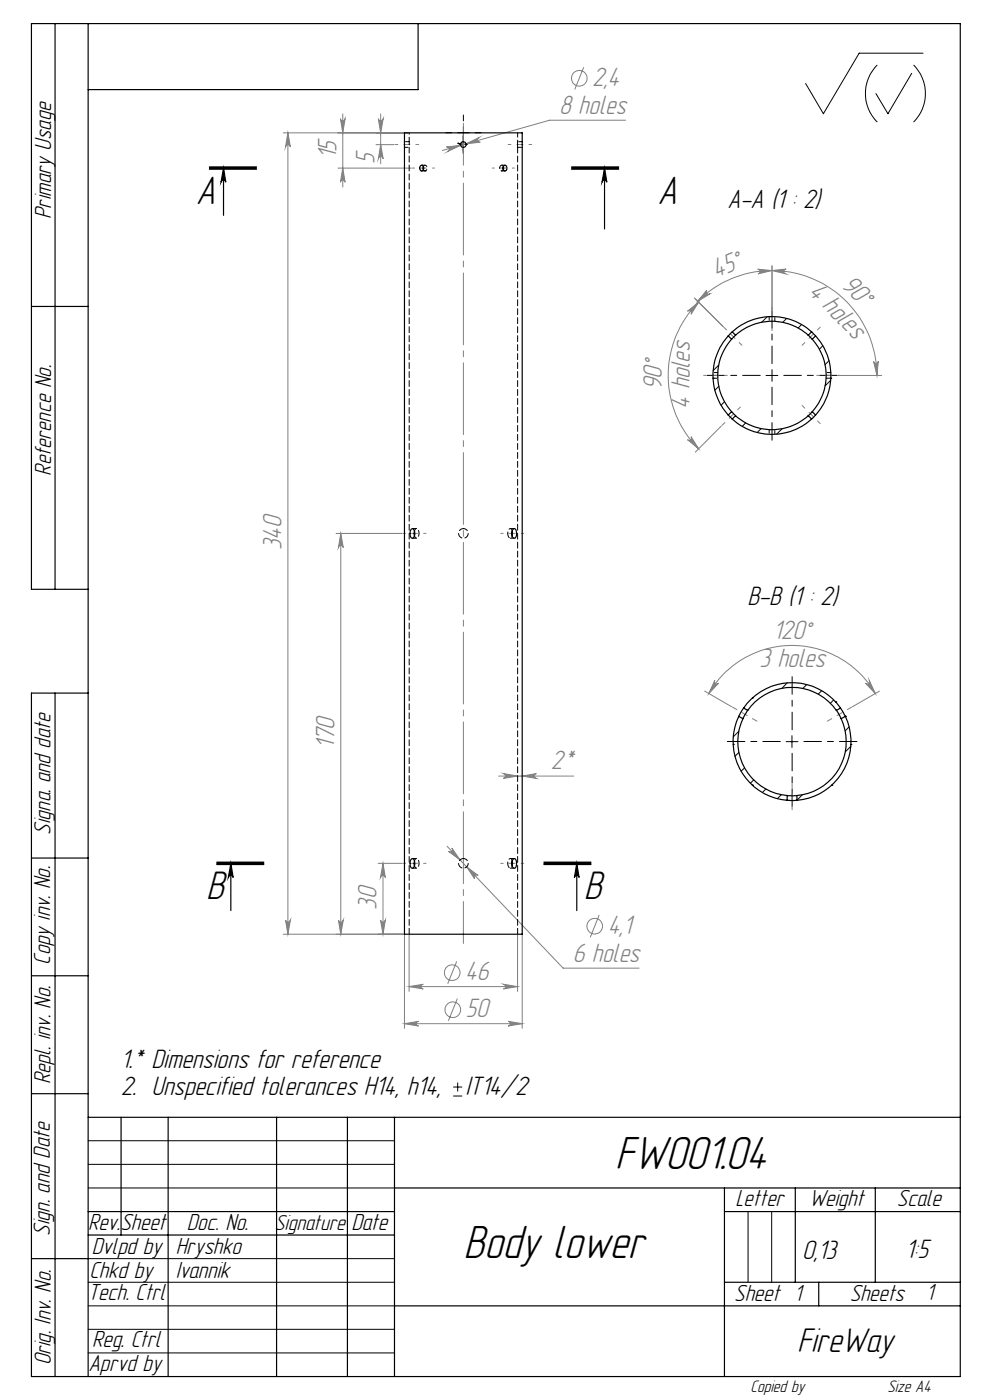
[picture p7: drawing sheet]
<svg xmlns="http://www.w3.org/2000/svg" width="210mm" height="297mm" viewBox="0 0 210 297" stroke-linecap="round" stroke-linejoin="round" font-family="sans-serif">
<g fill="none" stroke="#808080" stroke-width=".21">
<path d="M123.8 14.2l-1.9 4.8M60.1 28.2h26.5M61.1 28.2l.5 3a.51 .51 0 0 0-.5-.5 .51 .51 0 0 0-.5 .5zM61.1 28.2v170M71.7 35.7h15.5M72.2 25.2a.49 .49 0 0 0 .5 .4 .49 .49 0 0 0 .5-.4l-.5 3zM72.7 35.7l.5 3a.49 .49 0 0 0-.5-.5 .49 .49 0 0 0-.5 .5zM72.7 24.2v15.5M79.8 30.7h3.8M80.3 25.2a.51 .51 0 0 0 .5 .5 .51 .51 0 0 0 .5-.5l-.5 3zM80.8 30.7l.5 3a.51 .51 0 0 0-.5-.5 .51 .51 0 0 0-.5 .5zM80.8 24.2v10.5"/>
<path d="M94.7 31.2l3-.4-2.7 1.3a.5 .5 0 0 0 .3-.6 .5 .5 0 0 0-.6-.3zM98.8 30.5l2.8-1.3a.5 .5 0 0 0-.3 .6 .5 .5 0 0 0 .6 .4zM132.7 25.5h-16.1l-22.8 6.4M160.7 57.1l3.1 .3-3 .7a.5 .5 0 0 0 .4-.5 .5 .5 0 0 0-.5-.5zM163.8 57.4l3-.3a.51 .51 0 0 0-.6 .5 .51 .51 0 0 0 .5 .5zM163.8 56.4v9.3M145.8 66l2.4-1.9-1.6 2.6a.49 .49 0 0 0-.1-.7 .49 .49 0 0 0-.7 0zM147.3 63.2l6.1 6.1M148 63.9a22.3 22.3 0 0 1 24.3-4.8 22.3 22.3 0 0 1 13.7 20.6M148.2 64.1a22 22 0 0 0 0 31.1M149.9 61.6a.51 .51 0 0 0 0 .7 .51 .51 0 0 0 .7 0l-2.6 1.6zM177.7 79.7h9.3"/>
<path d="M185.3 76.7a.5 .5 0 0 0 .5 .5 .5 .5 0 0 0 .5-.6l-.3 3.1zM145.8 93.3a.49 .49 0 0 0 .7 0 .49 .49 0 0 0 .1-.7l1.6 2.6zM153 90.3l-5.5 5.6M71.3 113.2h14M72.3 113.2l.5 3a.51 .51 0 0 0-.5-.5 .51 .51 0 0 0-.5 .5zM72.3 113.2v85M149.5 146.6l5.7 3.3M150.4 147.1a20.4 20.4 0 0 1 35.3 0M151.6 144.4a.49 .49 0 0 0 .2 .6 .49 .49 0 0 0 .6-.1l-2 2.2zM183.6 144.9a.5 .5 0 0 0 .7 .1 .5 .5 0 0 0 .1-.6l1.3 2.7zM186.5 146.6l-5.7 3.3M94.8 179.5l24.7 25.9h16.1"/>
<path d="M105.8 164.6h15.9M106.8 164.1l3 .5-3 .5a.51 .51 0 0 0 .5-.5 .51 .51 0 0 0-.5-.5zM110.8 164.6l3-.5a.51 .51 0 0 0-.5 .5 .51 .51 0 0 0 .5 .5zM60.1 198.2h25.5M60.6 195.2a.51 .51 0 0 0 .5 .5 .51 .51 0 0 0 .5-.5l-.5 3zM71.8 195.2a.51 .51 0 0 0 .5 .5 .51 .51 0 0 0 .5-.5l-.5 3zM80.2 183.2h5.1M80.7 195.2a.51 .51 0 0 0 .5 .5 .51 .51 0 0 0 .5-.5l-.5 3zM81.2 183.2l.5 3a.51 .51 0 0 0-.5-.5 .51 .51 0 0 0-.5 .5zM81.2 183.2v15M85.8 198.4v19.8M86.8 198.4v11.9"/>
<path d="M95.1 180.6a.5 .5 0 0 0 .7 0 .5 .5 0 0 0 0-.7l1.8 2.5zM99 183.9l2.4 1.8a.51 .51 0 0 0-.7 0 .51 .51 0 0 0 0 .7zM109.8 198.4v11.9M110.8 198.4v19.8M127.1 194.1l-1.9 4.8M85.8 217.2l3-.5a.49 .49 0 0 0-.5 .5 .49 .49 0 0 0 .5 .5zM85.8 217.2h25M86.8 209.3h23M86.8 209.3l3-.5a.49 .49 0 0 0-.5 .5 .49 .49 0 0 0 .5 .5zM96.9 204l-1.9 4.7M97 211.8l-1.9 4.8M106.8 208.8l3 .5-3 .5a.49 .49 0 0 0 .5-.5 .49 .49 0 0 0-.5-.5z"/>
<path d="M107.8 216.7l3 .5-3 .5a.49 .49 0 0 0 .4-.5 .49 .49 0 0 0-.4-.5z"/>
<circle cx="122.9" cy="16.6" r="1.65"/>
<circle cx="126.2" cy="196.5" r="1.66"/>
<circle cx="95.9" cy="206.3" r="1.67"/>
<circle cx="96" cy="214.2" r="1.67"/>
</g>
<g fill="none" stroke="#000" stroke-width=".21">
<path d="M186.1 13.8a8.6 8.6 0 0 0 0 12.1M193.4 15.6l-5.1 8.5-2.5-4.2M193.8 13.8a8.6 8.6 0 0 1 0 12.1M195.8 11.3h-13.6l-7.5 12.8-3.8-6.4M97.1 30.4a2.42 2.42 0 0 0 2.4 0M98.3 29.4v2.5M162.5 79.7h2.5M163.8 78.4v2.5M166.8 157.3h2.5M168 156.1v2.5M96.1 232.5h1.9M96.1 230.6h1.9"/>
<path d="M97.1 229.7v1.9M18.7 242h65M18.7 247h65M18.7 252h65M158.7 257v15M163.7 257v15M18.7 267h65M18.7 272h65M18.7 277h65M18.7 282h65M18.7 287h65"/>
</g>
<path d="M98.3 30.7l1.2-.4M98.3 30.7l-1.2-.4" fill="none" stroke="#000" stroke-width=".21" stroke-dasharray="15.2 1.3 1.3 1.3" stroke-linecap="butt"/>
<g fill="none" stroke="#000" stroke-width=".25">
<path d="M11.7 5v120M18.7 5v287M88.7 5v14h-70M44.4 35.9h10zM44.4 35.7h10M44.4 35.4h10M47.4 35.7l.5 3a.51 .51 0 0 0-.5-.5 .51 .51 0 0 0-.5 .5zM47.4 35.7v10M121.2 35.7h10M121.2 35.4h10M121.2 35.9h10M128.2 35.7l.5 3a.51 .51 0 0 0-.5-.5 .51 .51 0 0 0-.5 .5z"/>
<path d="M128.2 35.7v12.9M6.7 65h12M18.7 125h-12v-120h197v287h-197v-145h12M11.7 147v145M6.7 182h12M46 183.2h10M46 182.9h10M46 183.4h10M49 183.2v10M49 183.2l.5 3a.51 .51 0 0 0-.6-.5 .51 .51 0 0 0-.5 .5zM115.4 183.2h10M115.4 182.9h10"/>
<path d="M115.4 183.4h10M122.3 183.2v10M122.3 183.2l.5 3a.49 .49 0 0 0-.5-.5 .49 .49 0 0 0-.5 .5zM6.7 207h12M6.7 232h12M18.7 237h185M25.7 237v25M35.7 237v55M58.7 237v55M73.7 237v55M83.7 237v55M18.7 257h65"/>
<path d="M83.7 252h120M153.7 257h50M153.7 252v40M168.7 252v20M185.7 252v20M6.7 267h12M18.7 262h65M83.7 277h120M153.7 272h50M173.7 272v5"/>
</g>
<path d="M161.3 79.6h-11.3M163.8 77.1v-11.2M166.3 79.6h11.2M163.8 82.1v11.3M165.5 157.3h-11.2M168 154.8v-11.2M168 159.8v11.3M170.5 157.3h11.3" fill="none" stroke="#000" stroke-width=".21" stroke-dasharray="15.2 1.3 1.3 1.3" stroke-dashoffset="11.5"/>
<path d="M95.8 28.2h-1.3M98.3 31.9v.6M98.3 29.4v-.6M98.3 28.2v-1.3M98.3 28.2h-1.3M98.3 28.2v1.2M98.3 28.2h1.2M98.3 25.7v-1.3M98.3 30.7v1.2M98.3 30.7v-1.3M100.8 28.2h1.2" fill="none" stroke="#000" stroke-width=".21" stroke-dasharray="15.2 1.3 1.3 1.3"/>
<path d="M155.4 150l5.2 3M180.7 150l-5.2 3" fill="none" stroke="#808080" stroke-width=".21" stroke-dasharray="15.2 1.3 1.3 1.3" stroke-dashoffset="14.1"/>
<path d="M153.5 69.4l3.9 3.9M174 69.4l-3.9 3.9M157 86.4l-3.8 3.8M174 89.9l-3.9-3.9M168 171.8v-5.6" fill="none" stroke="#808080" stroke-width=".21" stroke-dasharray="15.2 1.3 1.3 1.3" stroke-dashoffset="14.4"/>
<path d="M83.8 30.7h5M112.8 30.7h-5M149.3 79.6h5M163.8 70.2v-5M178.2 79.6h-5" fill="none" stroke="#808080" stroke-width=".21" stroke-dasharray="15.2 1.3 1.3 1.3" stroke-dashoffset="14.6"/>
<path d="M98.3 26.2v174" fill="none" stroke="#808080" stroke-width=".21" stroke-dasharray="15.2 1.3 1.3 1.3" stroke-dashoffset="6.3"/>
<path d="M87.5 35.7h4.7M109.1 35.7h-4.7" fill="none" stroke="#808080" stroke-width=".21" stroke-dasharray="15.2 1.3 1.3 1.3" stroke-dashoffset="14.8"/>
<path d="M85.5 113.2h4.9M111.1 113.2h-4.9M85.5 183.2h4.9M111.1 183.2h-4.9" fill="none" stroke="#808080" stroke-width=".21" stroke-dasharray="15.2 1.3 1.3 1.3" stroke-dashoffset="14.7"/>
<g fill="#000">
<path d="M128.2 35.7l.5 3a.51 .51 0 0 0-.5-.5 .51 .51 0 0 0-.5 .5zM47.4 35.7l.5 3a.51 .51 0 0 0-.5-.5 .51 .51 0 0 0-.5 .5z"/>
<path d="M122.3 183.2l.5 3a.49 .49 0 0 0-.5-.5 .49 .49 0 0 0-.5 .5zM49 183.2l.5 3a.51 .51 0 0 0-.6-.5 .51 .51 0 0 0-.5 .5z"/>
</g>
<g fill="#808080">
<path d="M185.3 76.7a.5 .5 0 0 0 .5 .5 .5 .5 0 0 0 .5-.6l-.3 3.1zM163.8 57.4l3-.3a.51 .51 0 0 0-.6 .5 .51 .51 0 0 0 .5 .5z"/>
<path d="M85.8 217.2l3-.5a.49 .49 0 0 0-.5 .5 .49 .49 0 0 0 .5 .5zM107.8 216.7l3 .5-3 .5a.49 .49 0 0 0 .4-.5 .49 .49 0 0 0-.4-.5zM86.8 209.3l3-.5a.49 .49 0 0 0-.5 .5 .49 .49 0 0 0 .5 .5zM106.8 208.8l3 .5-3 .5a.49 .49 0 0 0 .5-.5 .49 .49 0 0 0-.5-.5zM95.1 180.6l2.5 1.8-1.8-2.5a.5 .5 0 0 1 0 .7 .5 .5 0 0 1-.7 0zM99 183.9l1.7 2.5a.51 .51 0 0 1 0-.7 .51 .51 0 0 1 .7 0zM94.7 31.2a.5 .5 0 0 1 .6 .3 .5 .5 0 0 1-.3 .6l2.7-1.3zM98.8 30.5l3.1-.3a.5 .5 0 0 1-.6-.4 .5 .5 0 0 1 .3-.6zM106.8 164.1l3 .5-3 .5a.51 .51 0 0 0 .5-.5 .51 .51 0 0 0-.5-.5zM110.8 164.6l3-.5a.51 .51 0 0 0-.5 .5 .51 .51 0 0 0 .5 .5z"/>
<path d="M183.6 144.9a.5 .5 0 0 0 .7 .1 .5 .5 0 0 0 .1-.6l1.3 2.7zM151.6 144.4a.49 .49 0 0 0 .2 .6 .49 .49 0 0 0 .6-.1l-2 2.2z"/>
<path d="M160.7 57.1l3.1 .3-3 .7a.5 .5 0 0 0 .4-.5 .5 .5 0 0 0-.5-.5zM149.9 61.6a.51 .51 0 0 0 0 .7 .51 .51 0 0 0 .7 0l-2.6 1.6z"/>
<path d="M80.7 195.2a.51 .51 0 0 0 .5 .5 .51 .51 0 0 0 .5-.5l-.5 3zM81.2 183.2l.5 3a.51 .51 0 0 0-.5-.5 .51 .51 0 0 0-.5 .5zM71.8 195.2a.51 .51 0 0 0 .5 .5 .51 .51 0 0 0 .5-.5l-.5 3zM72.3 113.2l.5 3a.51 .51 0 0 0-.5-.5 .51 .51 0 0 0-.5 .5z"/>
<path d="M61.1 28.2l.5 3a.51 .51 0 0 0-.5-.5 .51 .51 0 0 0-.5 .5zM60.6 195.2a.51 .51 0 0 0 .5 .5 .51 .51 0 0 0 .5-.5l-.5 3zM80.3 25.2a.51 .51 0 0 0 .5 .5 .51 .51 0 0 0 .5-.5l-.5 3zM80.8 30.7l.5 3a.51 .51 0 0 0-.5-.5 .51 .51 0 0 0-.5 .5zM72.2 25.2a.49 .49 0 0 0 .5 .4 .49 .49 0 0 0 .5-.4l-.5 3zM72.7 35.7l.5 3a.49 .49 0 0 0-.5-.5 .49 .49 0 0 0-.5 .5z"/>
<path d="M145.8 66l2.4-1.9-1.6 2.6a.49 .49 0 0 0-.1-.7 .49 .49 0 0 0-.7 0zM145.8 93.3a.49 .49 0 0 0 .7 0 .49 .49 0 0 0 .1-.7l1.6 2.6z"/>
</g>
<g fill="none" stroke="#000" stroke-width=".25">
<path d="M85.8 28.2h25v170h-25zM89.2 35.2a.54 .54 0 0 1 .7 .2 .54 .54 0 0 1-.2 .7 .5 .5 0 0 1-.6-.1 .5 .5 0 0 1 0-.7zM89.8 35.3v.7M106.8 35.3v.7M106.9 35.2a.54 .54 0 0 1 .7 .2 .54 .54 0 0 1-.2 .8 .54 .54 0 0 1-.7-.3 .54 .54 0 0 1 .2-.7zM154.5 71.3a12.5 12.5 0 0 0 0 16.7M154.5 71.3l.7 .7M155.2 72a11.6 11.6 0 0 0 0 15.3M155.3 70.4l-.8 .9M155.3 70.4a12.5 12.5 0 0 1 16.9 0M155.3 70.4l.7 .7M156 71.1l-.8 .9"/>
<path d="M156 71.1a11.5 11.5 0 0 1 15.4 0M163.2 67.2h.1M171.4 71.1l.9 .9M172.2 70.4l.8 .9M172.2 70.4l-.8 .7M172.3 72a11.5 11.5 0 0 1 0 15.3M173 71.3a12.5 12.5 0 0 1 0 16.7M173 71.3l-.7 .7M151.3 80.3h.1M154.5 88l.8 .9M155.2 87.3l.8 .9M155.2 87.3l-.7 .7"/>
<path d="M155.3 88.9a12.5 12.5 0 0 0 16.9 0M156 88.2a11.5 11.5 0 0 0 15.4 0M156 88.2l-.7 .7M171.4 88.2l.8 .7M172.3 87.3l-.9 .9M172.3 87.3l.7 .7M173 88l-.8 .9M176.2 80.3h.1M87.3 112.2l.2-.1a1.3 1.3 0 0 1 0 2.1 1.4 1.4 0 0 1-.2-2zM87.9 112.6v1.1M108.7 112.6v1.1M108.9 112.3v-.1a.62 .62 0 0 1 .7 .9 .75 .75 0 0 1-.6 1.1 1.41 1.41 0 0 1-.1-1.9z"/>
<path d="M155.5 157.9h.1M156.7 152a12.5 12.5 0 0 0 10.3 17.8M156.7 152l.9 .5M157.6 152.5a11.5 11.5 0 0 0 9.4 16.3M157.7 150.2h.1M157.7 150.2l-1 1.8M157.7 150.2a12.5 12.5 0 0 1 20.6 0M157.7 150.2l.9 .5M158.6 150.7l-1 1.8M158.6 150.7a11.5 11.5 0 0 1 18.8 0M159.6 148.1h.1M177.3 148.9h.1"/>
<path d="M177.4 150.7l1 1.8M178.3 150.2l1 1.8M178.3 150.2l-.9 .5M178.4 152.5a11.5 11.5 0 0 1-9.3 16.3M179.3 152h.1M179.3 152a12.5 12.5 0 0 1-10.2 17.8M179.3 152l-.9 .5M180.5 157.9h.1M159.6 166.6h.1M167 169.8h2.1M167 168.8h2.1M167 168.8v1"/>
<path d="M169.1 168.8v1M176.4 166.6h.1M87.2 182.3l.3-.1a1.27 1.27 0 0 1 0 2 1.42 1.42 0 0 1-.3-1.9zM87.9 182.7v1M108.7 182.6v1.1M108.9 182.2a.5 .5 0 0 1 .6 .1 .5 .5 0 0 1 .1 .6l-.1 .7a.49 .49 0 0 1-.5 .6 .49 .49 0 0 1-.4-.7v-.8z"/>
<circle cx="98.3" cy="30.7" r=".61"/>
</g>
<g fill="none" stroke="#000" stroke-width=".21" stroke-dasharray="1.3 .6">
<path d="M86.8 30.7v-.1M89.4 36.3h.1M89.5 35.1h.1M90.1 36.3h.1M90.2 36.3h.1M98.3 30.1h-.1M98.9 30.8l-.1-.4M106 35.6v.1M106.4 36.2v.1M106.4 35.1h.1M106.7 35.6v.1M107.1 36.2v.1"/>
<path d="M107.2 35.1h-.1M109.8 30.7v-.6M109.8 30.6v.1M109.8 31.3v-.6M110.8 30.6v.1"/>
</g>
<path d="M86.8 30.1v1.2M106 35.7a.42 .42 0 0 1 .2-.6 .42 .42 0 0 1 .6 .2M106.8 36a.42 .42 0 0 1-.6 .2 .42 .42 0 0 1-.2-.5M87.9 112.6l.3-.4a1.14 1.14 0 0 1 .3 1.9h-.3l-.3-.4M87.9 182.6l.3-.4a1.14 1.14 0 0 1 .3 1.9h-.3l-.3-.4" fill="none" stroke="#000" stroke-width=".21" stroke-dasharray="1.3 .6" stroke-dashoffset=".6"/>
<path d="M89.8 35.3a.46 .46 0 0 1 .7-.1 .46 .46 0 0 1 .1 .6 .39 .39 0 0 1-.3 .4 .39 .39 0 0 1-.5-.2M98.3 112.1a1.03 1.03 0 0 0-.9 1.5 1.03 1.03 0 0 0 1.7 .2 1.03 1.03 0 0 0-.6-1.6l-.2-.1M98.3 182.1a1.03 1.03 0 0 0-.9 1.5 1.03 1.03 0 0 0 1.7 .2 1.03 1.03 0 0 0-.6-1.6l-.2-.1" fill="none" stroke="#000" stroke-width=".21" stroke-dasharray="1.3 .6" stroke-dashoffset=".3"/>
<path d="M86.8 28.2v1.9M109.8 30.1v-1.9M107.7 113.2a.67 .67 0 0 1 .1-.7 .67 .67 0 0 1 .7-.3l.2 .4M108.7 113.7a.45 .45 0 0 1-.5 .5 .45 .45 0 0 1-.4-.6l-.1-.4M107.7 183.2v-.4a.49 .49 0 0 1 .2-.5 .49 .49 0 0 1 .6 0l.2 .3M108.7 183.7a.44 .44 0 0 1-.5 .5 .44 .44 0 0 1-.4-.5l-.1-.5" fill="none" stroke="#000" stroke-width=".21" stroke-dasharray="1.3 .6" stroke-dashoffset="1"/>
<path d="M86.8 31.3v166.9M109.8 198.2v-166.9" fill="none" stroke="#000" stroke-width=".21" stroke-dasharray="1.3 .6" stroke-dashoffset=".1"/>
<path d="M89.5 36.3h.7M90.2 35.1h-.7M106.4 36.3h.7M107.1 35.1h-.7M87.5 114.2h.8M88.3 112.1h-.8M108.3 114.2h.8M109.1 112.1h-.8M87.5 184.2h.8M88.3 182.1h-.8M108.3 184.2h.8M109.1 182.1h-.8" fill="none" stroke="#000" stroke-width=".21" stroke-dasharray="1.3 .6" stroke-dashoffset=".4"/>
<path d="M85.8 31.3h1M86.8 30.1h-1M109.8 31.3h1M110.8 30.1h-1M152.3 79h-1M163.2 67.2v1M164.4 68.2v-1M176.2 79h-1M151.3 80.2h1M163.2 91.1v1M164.4 92.1v-1M175.2 80.2h1" fill="none" stroke="#000" stroke-width=".21" stroke-dasharray="1.3 .6" stroke-dashoffset=".5"/>
<g fill="none" stroke="#000" stroke-width=".21">
<path d="M152.4 77.5l-1.1 1.1M162.7 67.2l-1.1 1.2M166.9 67.6l-.9 .8M170 68.9l-.7 .7M174.6 73.3l-.8 .8M175.9 76.5l-.9 .9M152.5 81.9l-.9 .9M153.7 85.2l-.7 .8M158.2 89.7l-.8 .7M161.5 90.9l-.9 .9M165.9 90.9l-1.2 1.2M176.2 80.7l-1.2 1.1"/>
<path d="M156.7 155.1l-1.2 1.2M156.7 159.6l-.8 .8M167 144.8l-1.2 1.2M171.1 145.2l-.8 .8M174.3 146.5l-.7 .7M176.8 148.5l-.7 .7M180.1 154.2l-.8 .8M180.5 158.3l-1.2 1.2M157.9 162.9l-.7 .7M159.9 165.4l-.7 .8M162.5 167.4l-.8 .7M165.7 168.6l-.8 .8"/>
<path d="M170.2 168.6l-1.1 1.2"/>
</g>
<g font-size="10.2">
<text x="130.5" y="248.1">FW001.04</text>
<text x="98.3" y="266.9">Body lower</text>
</g>
<g font-size="8.8">
<text x="41.6" y="43.2">A</text>
<text x="139.5" y="43.2">A</text>
<text x="43.7" y="190.7">B</text>
<text x="123.9" y="190.7">B</text>
</g>
<text font-size="7.5" x="169.1" y="286.7">FireWay</text>
<g font-size="5.8" fill="#808080">
<text x="125.6" y="18.2">2,4</text>
<text x="118.6" y="24.1">8 holes</text>
<text x="71.4" y="33.8" transform="rotate(-90 71.4 33.8)">15</text>
<text x="79.4" y="34.7" transform="rotate(-90 79.4 34.7)">5</text>
<text x="151.9" y="59" transform="rotate(-22 151.9 59)">45°</text>
<text x="171.3" y="62.1" transform="rotate(45 171.3 62.1)">4 holes</text>
<text x="178.2" y="60.7" transform="rotate(45 178.2 60.7)">90°</text>
<text x="140.4" y="82.8" transform="rotate(-90 140.4 82.8)">90°</text>
<text x="146.3" y="86.7" transform="rotate(-90 146.3 86.7)">4 holes</text>
<text x="59.7" y="116.7" transform="rotate(-90 59.7 116.7)">340</text>
<text x="164" y="135.5">120°</text>
<text x="161.1" y="141.4">3 holes</text>
<text x="71" y="158.9" transform="rotate(-90 71 158.9)">170</text>
<text x="116.9" y="163.2">2*</text>
<text x="79.9" y="193" transform="rotate(-90 79.9 193)">30</text>
<text x="121.5" y="204">6 holes</text>
<text x="128.9" y="198.1">4,1</text>
<text x="98.7" y="207.9">46</text>
<text x="98.8" y="215.8">50</text>
</g>
<g font-size="5.8">
<text x="154.3" y="44.1">A-A (1 : 2)</text>
<text x="158.5" y="128.2">B-B (1 : 2)</text>
<text x="25.6" y="226.6">1.* Dimensions for reference</text>
<text x="25.6" y="232.2">2. Unspecified tolerances H14, h14,</text>
<text x="98.7" y="232.2">IT14/2</text>
<text x="170.1" y="267">0,13</text>
<text x="192.1" y="267">1:5</text>
</g>
<g font-size="5.1">
<text x="10.9" y="46.5" transform="rotate(-90 10.9 46.5)">Primary Usage</text>
<text x="10.9" y="100.9" transform="rotate(-90 10.9 100.9)">Reference No.</text>
<text x="10.7" y="177.1" transform="rotate(-90 10.7 177.1)">Signa. and date</text>
<text x="10.7" y="204.6" transform="rotate(-90 10.7 204.6)">Copy inv. No.</text>
<text x="10.7" y="230.1" transform="rotate(-90 10.7 230.1)">Repl. inv. No.</text>
<text x="156.1" y="255.9">Letter</text>
<text x="171.6" y="255.9">Weight</text>
<text x="190.3" y="255.9">Scale</text>
<text x="10.5" y="262.2" transform="rotate(-90 10.5 262.2)">Sign. and Date</text>
<text x="18.7" y="261">Rev.Sheet</text>
<text x="39.6" y="261">Doc. No.</text>
<text x="74.5" y="261">Date</text>
<text x="19.5" y="266.1">Dvlpd by</text>
<text x="37.3" y="266.1">Hryshko</text>
<text x="18.7" y="275.8">Tech. Ctrl</text>
<text x="19" y="271">Chkd by</text>
<text x="37.3" y="271">Ivannik</text>
<text x="196.5" y="275.7">1</text>
<text x="155.8" y="276">Sheet 1</text>
<text x="180.2" y="276.1">Sheets</text>
<text x="19.5" y="285.7">Reg. Ctrl</text>
<text x="10.8" y="289.7" transform="rotate(-90 10.8 289.7)">Orig. Inv. No.</text>
<text x="18.8" y="290.8">Aprvd by</text>
</g>
<text font-size="4.7" x="58.3" y="261">Signature</text>
<g font-size="3.7">
<text x="159.2" y="295.3">Copied by</text>
<text x="188.2" y="295.4">Size À4</text>
</g>
</svg>
